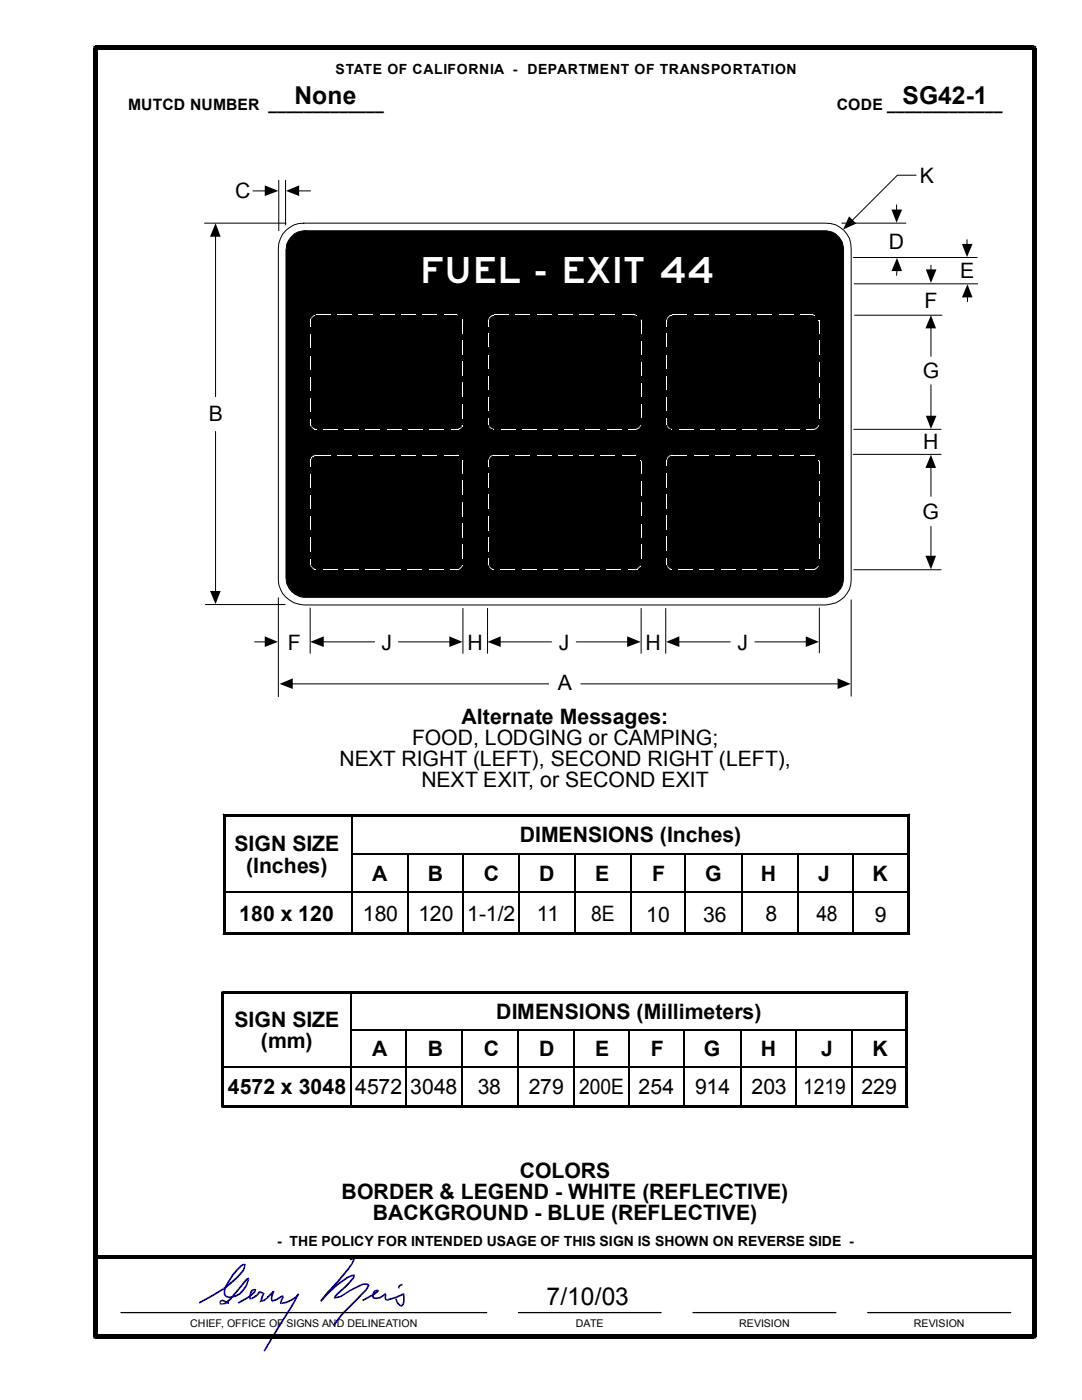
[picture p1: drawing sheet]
<svg xmlns="http://www.w3.org/2000/svg" width="216mm" height="279mm" viewBox="0 0 216 279" stroke-linecap="round" stroke-linejoin="round" font-family="sans-serif">
<g fill="none" stroke="#000" stroke-width=".2">
<path d="M50.5 38.1h2.6M55.6 36v10.1M57 36v8.9M59.5 38.1h2.5M182.8 35h-3.7l-9.1 9M40.8 44.5h16.3M43 47v32.2M168 44.5h12.8M170.3 51.4h24.7M170.5 62.9h17.5M43 86.1v32M170.3 90.7h17.5"/>
<path d="M170.3 85.7h17.5M185.8 93.2v5.9M55.5 119.3v19.7M169.8 119.7v19.2M170.3 113.7h17.5M185.8 105.1v6M41 120.7h15.9M58.3 136.5h51.2M115.9 136.5h51.4"/>
</g>
<g fill="#000">
<path d="M52.8 37l2.7 1.1-2.7 1z" fill-rule="evenodd"/>
<path d="M57.1 38.1l2.6-1.1v2.1z" fill-rule="evenodd"/>
<path d="M43 44.5l1 2.7h-2.1z" fill-rule="evenodd"/>
<path d="M169.4 43.2l1.5 1.4-2.7 1.2z" fill-rule="evenodd"/>
<path d="M185.8 90.8l1 2.6h-2.1z" fill-rule="evenodd"/>
<path d="M41.9 117.9h2.1l-1 2.7z" fill-rule="evenodd"/>
<path d="M184.7 110.9h2.1l-1 2.7z" fill-rule="evenodd"/>
<path d="M55.8 136.5l2.6-1.1v2.1z" fill-rule="evenodd"/>
<path d="M167.1 135.4l2.7 1.1-2.7 1z" fill-rule="evenodd"/>
</g>
<path d="M57.1 46a4.7 4.7 0 0 1 3.5-1.5h104.8a5 5 0 0 1 4.4 4.6v67.1a5.1 5.1 0 0 1-5 4.5h-104.2a5.2 5.2 0 0 1-5.1-5v-66.1a5.1 5.1 0 0 1 1.6-3.6z" fill="#fff"/>
<path d="M57.1 46a4.6 4.6 0 0 1 3.5-1.5h104.2a4.9 4.9 0 0 1 5 5.1v66.1a5.1 5.1 0 0 1-5 5h-104.2a5.2 5.2 0 0 1-5.1-5v-66.1a5.1 5.1 0 0 1 1.6-3.6zM58.8 46.7l.6-.4 1.1-.2h104.4a3.8 3.8 0 0 1 3.4 3.3v66.3a3.8 3.8 0 0 1-3.4 3.5h-104.4a4 4 0 0 1-3.4-3.8v-66a3.8 3.8 0 0 1 1.7-2.7z" fill="none" stroke="#000" stroke-width=".2"/>
<path d="M58.8 46.7l.6-.4 1.1-.2h104.4a3.8 3.8 0 0 1 3.4 3.3v66.3a3.8 3.8 0 0 1-3.4 3.5h-104.4a4 4 0 0 1-3.4-3.8v-66a3.8 3.8 0 0 1 1.7-2.7z" fill="#000"/>
<g fill="#fff">
<path d="M63.2 62.7h2.8v.2h-2.8z"/>
<path d="M67.4 62.7h2.8v.2h-2.8z"/>
<path d="M71.6 62.7h2.8v.2h-2.8z"/>
<path d="M75.9 62.7h2.8v.2h-2.8z"/>
<path d="M80.1 62.7h2.8v.2h-2.8z"/>
<path d="M84.3 62.7h2.8v.2h-2.8z"/>
<path d="M88.6 62.7h2.5v.2h-2.5z"/>
<path d="M91.1 62.7h.2v.2h-.2z"/>
<path d="M91.1 62.7v.2z"/>
<path d="M91.3 62.7v.3z"/>
<path d="M91.3 62.7l-.1 .2z"/>
<path d="M92.2 63.8h.2z"/>
<path d="M92.3 63.7v.2z"/>
<path d="M92.3 63.7l.1 .1h-.2z"/>
<path d="M92.3 63.8h.2v.2h-.2z"/>
<path d="M92.4 63.8h.1l-.2 .1z"/>
<path d="M92.3 64l.2 .1z"/>
<path d="M92.3 64.1h.2v2.4h-.2z"/>
<path d="M92.3 64.1h.2z"/>
<path d="M92.3 67.9h.2v2.9h-.2z"/>
<path d="M92.3 72.1h.2v2.9h-.2z"/>
<path d="M92.3 76.4h.2v2.8h-.2z"/>
<path d="M92.3 80.6h.2v2.9h-.2z"/>
<path d="M92.2 84.8l.2 .1z"/>
<path d="M92.1 84.9l.1-.1 .1 .2-.1 .1z"/>
<path d="M92.2 84.8l.2 .1-.1 .1z"/>
<path d="M92.1 85h.2v.2h-.2z"/>
<path d="M92.1 84.9l.2 .1-.1 .1z"/>
<path d="M92 85.2l.1-.1 .1 .2h-.1z"/>
<path d="M92.1 85.1l.2 .1-.1 .1z"/>
<path d="M91.9 85.3l.1-.1 .1 .1-.1 .1z"/>
<path d="M91.9 85.3l.1 .1-.1 .1z"/>
<path d="M91.8 85.4l.1-.1v.2v.1z"/>
<path d="M91.7 85.4h.2v.2h-.2z"/>
<path d="M91.8 85.4l.1 .2z"/>
<path d="M91.5 85.5l.1-.1 .1 .2-.1 .1z"/>
<path d="M91.6 85.4l.1 .2z"/>
<path d="M91.4 85.6l.1-.1 .1 .2-.1 .1z"/>
<path d="M91.4 85.6h.1v.2h-.1z"/>
<path d="M91.4 85.6l.1 .2z"/>
<path d="M91.3 85.6l.1 .2z"/>
<path d="M91.1 85.6h.2v.2h-.2z"/>
<path d="M89.9 85.6h1.2v.2h-1.2z"/>
<path d="M91.1 85.6v.2z"/>
<path d="M85.7 85.6h2.9v.2h-2.9z"/>
<path d="M81.4 85.6h2.9v.2h-2.9z"/>
<path d="M77.2 85.6h2.9v.2h-2.9z"/>
<path d="M73 85.6h2.9v.2h-2.9z"/>
<path d="M68.7 85.6h2.9v.2h-2.9z"/>
<path d="M64.5 85.6h2.9v.2h-2.9z"/>
<path d="M63.1 85.6l.1 .2z"/>
<path d="M62.9 85.6h.2v.2h-.2z"/>
<path d="M63.1 85.6v.2z"/>
<path d="M62.8 85.6l.1 .2z"/>
<path d="M62.7 85.5l.1 .2z"/>
<path d="M62.8 85.6v.2z"/>
<path d="M62.7 85.4v.3z"/>
<path d="M62.7 85.5v.2z"/>
<path d="M62.5 85.4l.1 .2z"/>
<path d="M62.6 85.4v.2z"/>
<path d="M62.5 85.3v.3z"/>
<path d="M62.5 85.4v.2z"/>
<path d="M62.4 85.3v.2z"/>
<path d="M62.3 85.2v.2z"/>
<path d="M62.2 85.1v.2z"/>
<path d="M62.1 85l.1 .2z"/>
<path d="M62.2 85.1l-.1 .2z"/>
<path d="M62.1 84.8v.3z"/>
<path d="M62.1 84.9v.2z"/>
<path d="M61.9 84.8l.2 .1z"/>
<path d="M61.9 84.9l.2-.1-.1 .2z"/>
<path d="M61.9 84.7l.2 .1z"/>
<path d="M61.9 84.8h.2z"/>
<path d="M61.8 84.6l.2 .1z"/>
<path d="M61.8 84.7h.2z"/>
<path d="M61.8 84.4h.2v.2h-.2z"/>
<path d="M61.8 83.7h.2v.7h-.2z"/>
<path d="M61.8 84.4h.2z"/>
<path d="M61.8 79.4h.2v2.8h-.2z"/>
<path d="M61.8 75.2h.2v2.8h-.2z"/>
<path d="M61.8 71h.2v2.7h-.2z"/>
<path d="M61.8 66.7h.2v2.8h-.2z"/>
<path d="M61.8 64.1h.2v1.2h-.2z"/>
<path d="M61.8 64l.2 .1z"/>
<path d="M61.8 64.1h.2z"/>
<path d="M61.8 63.8h.2v.2h-.2z"/>
<path d="M62 63.7v.2z"/>
<path d="M61.8 63.8h.1l.1 .1z"/>
<path d="M61.9 63.6h.2v.2h-.2z"/>
<path d="M61.9 63.8l.1-.1 .1 .1z"/>
<path d="M62.1 63.4v.3z"/>
<path d="M61.9 63.6l.1-.1 .1 .2z"/>
<path d="M62.1 63.3v.3z"/>
<path d="M62.2 63.2v.3z"/>
<path d="M62.3 63.2v.2z"/>
<path d="M62.4 63.1v.2z"/>
<path d="M62.5 63v.2z"/>
<path d="M62.6 62.9v.3z"/>
<path d="M62.7 62.8v.3z"/>
<path d="M62.7 62.8h.1v.2h-.1z"/>
<path d="M62.7 62.8v.2z"/>
<path d="M98.7 62.7h2.8v.2h-2.8z"/>
<path d="M103 62.7h2.7v.2h-2.7z"/>
<path d="M107.2 62.7h2.8v.2h-2.8z"/>
<path d="M111.4 62.7h2.8v.2h-2.8z"/>
<path d="M115.7 62.7h2.7v.2h-2.7z"/>
<path d="M119.9 62.7h2.8v.2h-2.8z"/>
<path d="M124.1 62.7h2.6v.2h-2.6z"/>
<path d="M126.7 62.7l.2 .1-.1 .2-.2-.1z"/>
<path d="M126.7 62.7l-.1 .2z"/>
<path d="M126.9 62.8l.1 .2z"/>
<path d="M126.9 62.8l-.1 .2z"/>
<path d="M127.8 63.8h.2z"/>
<path d="M127.8 63.8h.2v.2h-.2z"/>
<path d="M127.8 64l.2 .1z"/>
<path d="M127.8 64.1h.2v2.4h-.2z"/>
<path d="M127.8 64.1h.2z"/>
<path d="M127.8 68h.2v2.8h-.2z"/>
<path d="M127.8 72.2h.2v2.8h-.2z"/>
<path d="M127.8 76.5h.2v2.7h-.2z"/>
<path d="M127.8 80.7h.2v2.8h-.2z"/>
<path d="M127.8 84.9h.1z"/>
<path d="M127.8 84.8l.1 .1-.1 .3-.2-.1z"/>
<path d="M127.8 84.8l.1 .1z"/>
<path d="M127.6 85.2h.2l-.3 .1z"/>
<path d="M127.6 85.1l.2 .1z"/>
<path d="M127.3 85.4l.2-.1 .1 .1-.3 .2z"/>
<path d="M127.5 85.3h.2l-.1 .1z"/>
<path d="M127.1 85.5l.2-.1v.2l-.1 .1z"/>
<path d="M127.3 85.4v.2z"/>
<path d="M126.8 85.6l.3-.1 .1 .2-.3 .1z"/>
<path d="M127.1 85.5l.1 .2z"/>
<path d="M126.7 85.6h.2v.2h-.2z"/>
<path d="M126.8 85.6l.1 .2z"/>
<path d="M126.7 85.6v.2z"/>
<path d="M125.4 85.6h1.3v.2h-1.3z"/>
<path d="M121.2 85.6h2.8v.2h-2.8z"/>
<path d="M116.9 85.6h2.8v.2h-2.8z"/>
<path d="M112.7 85.6h2.8v.2h-2.8z"/>
<path d="M108.5 85.6h2.8v.2h-2.8z"/>
<path d="M104.2 85.6h2.8v.2h-2.8z"/>
<path d="M100 85.6h2.8v.2h-2.8z"/>
<path d="M98.5 85.6l.1 .2z"/>
<path d="M98.2 85.5l.3 .2z"/>
<path d="M98.5 85.6v.2z"/>
<path d="M98 85.4l.2 .2z"/>
<path d="M97.9 85.3l.2 .1-.1 .2-.2-.2z"/>
<path d="M98 85.4v.2z"/>
<path d="M97.7 85.1l.2 .2-.1 .1-.2-.1z"/>
<path d="M97.9 85.3l-.1 .1z"/>
<path d="M97.5 84.9l.2 .3z"/>
<path d="M97.6 85.2l.1-.1z"/>
<path d="M97.5 84.7l.1 .2z"/>
<path d="M97.4 84.6l.1 .1z"/>
<path d="M97.4 84.7h.1z"/>
<path d="M97.4 84.4h.1v.2h-.1z"/>
<path d="M97.4 83.5h.1v.9h-.1z"/>
<path d="M97.4 84.4h.1z"/>
<path d="M97.4 79.2h.1v2.8h-.1z"/>
<path d="M97.4 75h.1v2.8h-.1z"/>
<path d="M97.4 70.8h.1v2.8h-.1z"/>
<path d="M97.4 66.5h.1v2.8h-.1z"/>
<path d="M97.4 64.1h.1v1h-.1z"/>
<path d="M97.4 63.8h.1v.3h-.1z"/>
<path d="M97.4 64.1h.1z"/>
<path d="M97.5 63.5v.4z"/>
<path d="M97.4 63.8h.1v.1z"/>
<path d="M97.6 63.3v.4z"/>
<path d="M97.5 63.5l.1 .2z"/>
<path d="M97.8 63.2l.1 .1-.2 .2-.1-.2z"/>
<path d="M97.6 63.3l.1 .2z"/>
<path d="M97.8 63.2l.2-.2 .1 .2-.2 .1z"/>
<path d="M97.8 63.2l.1 .1z"/>
<path d="M98.2 62.8l.1 .2-.2 .2-.1-.2z"/>
<path d="M98 63l.1 .2z"/>
<path d="M98.2 62.8h.3v.2h-.3z"/>
<path d="M98.2 62.8l.1 .2z"/>
<path d="M98.5 62.8l.1 .2z"/>
<path d="M134.3 62.7h2.8v.2h-2.8z"/>
<path d="M138.5 62.7h2.8v.2h-2.8z"/>
<path d="M142.7 62.7h2.8v.2h-2.8z"/>
<path d="M147 62.7h2.8v.2h-2.8z"/>
<path d="M151.2 62.7h2.8v.2h-2.8z"/>
<path d="M155.4 62.7h2.8v.2h-2.8z"/>
<path d="M159.7 62.7h2.5v.2h-2.5z"/>
<path d="M162.2 62.7l.3 .1-.1 .2-.3-.1z"/>
<path d="M162.2 62.7l-.1 .2z"/>
<path d="M162.5 62.8l.1 .2z"/>
<path d="M162.5 62.8l-.1 .2z"/>
<path d="M163.3 63.8l.2 .1z"/>
<path d="M163.3 63.9l.2-.1 .1 .2-.2 .1z"/>
<path d="M163.3 63.9l.2-.1z"/>
<path d="M163.4 64l.2 .1z"/>
<path d="M163.4 64h.2z"/>
<path d="M163.4 64.1h.2v2.5h-.2z"/>
<path d="M163.4 64.1h.2z"/>
<path d="M163.4 68h.2v2.9h-.2z"/>
<path d="M163.4 72.2h.2v2.9h-.2z"/>
<path d="M163.4 76.5h.2v2.8h-.2z"/>
<path d="M163.4 80.7h.2v2.9h-.2z"/>
<path d="M163.3 84.8l.2 .1-.2 .3-.1-.1z"/>
<path d="M163 85.3l.2-.2v.2l-.1 .1z"/>
<path d="M163.2 85.1l.1 .1-.1 .1z"/>
<path d="M162.8 85.4l.2-.1 .1 .1-.2 .2z"/>
<path d="M162.6 85.5l.2-.1 .1 .2-.2 .1z"/>
<path d="M162.8 85.4l.1 .2z"/>
<path d="M162.4 85.6l.2-.1 .1 .2-.2 .1z"/>
<path d="M162.6 85.5l.1 .2z"/>
<path d="M162.3 85.6h.2v.2h-.2z"/>
<path d="M162.4 85.6l.1 .2z"/>
<path d="M162.2 85.6l.1 .2z"/>
<path d="M160.9 85.6h1.3v.2h-1.3z"/>
<path d="M162.2 85.6v.2z"/>
<path d="M156.6 85.6h2.9v.2h-2.9z"/>
<path d="M152.4 85.6h2.9v.2h-2.9z"/>
<path d="M148.2 85.6h2.8v.2h-2.8z"/>
<path d="M143.9 85.6h2.9v.2h-2.9z"/>
<path d="M139.7 85.6h2.9v.2h-2.9z"/>
<path d="M135.5 85.6h2.8v.2h-2.8z"/>
<path d="M134 85.6l.1 .2z"/>
<path d="M133.8 85.5l.2 .2z"/>
<path d="M134 85.6v.2z"/>
<path d="M133.5 85.4l.3 .2z"/>
<path d="M133.4 85.3l.2 .1-.1 .2-.1-.2z"/>
<path d="M133.5 85.4v.2z"/>
<path d="M133.3 85.1l.1 .2-.1 .1-.1-.1z"/>
<path d="M133.1 84.9l.2 .3z"/>
<path d="M133.2 85.2l.1-.1z"/>
<path d="M133 84.7l.2 .2z"/>
<path d="M132.9 84.6l.2 .1z"/>
<path d="M132.9 84.7h.2z"/>
<path d="M132.9 84.4h.2v.2h-.2z"/>
<path d="M132.9 83.5h.2v.9h-.2z"/>
<path d="M132.9 84.4h.2z"/>
<path d="M132.9 79.2h.2v2.8h-.2z"/>
<path d="M132.9 75h.2v2.8h-.2z"/>
<path d="M132.9 70.8h.2v2.8h-.2z"/>
<path d="M132.9 66.5h.2v2.8h-.2z"/>
<path d="M132.9 64.1h.2v1h-.2z"/>
<path d="M132.9 63.8h.2v.3h-.2z"/>
<path d="M132.9 64.1h.2z"/>
<path d="M133.1 63.5v.4z"/>
<path d="M132.9 63.8h.1l.1 .1z"/>
<path d="M133.2 63.3v.4z"/>
<path d="M133.1 63.5l.1 .2z"/>
<path d="M133.3 63.2l.1 .1-.1 .2-.1-.2z"/>
<path d="M133.2 63.3l.1 .2z"/>
<path d="M133.5 63l.1 .2-.2 .1-.1-.1z"/>
<path d="M133.5 63l.3-.2 .1 .2-.3 .2z"/>
<path d="M133.5 63l.1 .2z"/>
<path d="M133.8 62.8h.2v.2h-.2z"/>
<path d="M133.8 62.8l.1 .2z"/>
<path d="M134.1 62.7v.3z"/>
<path d="M134 62.8l.1 .2z"/>
<path d="M63.2 90.8h2.8v.1h-2.8z"/>
<path d="M67.4 90.8h2.8v.1h-2.8z"/>
<path d="M71.6 90.8h2.8v.1h-2.8z"/>
<path d="M75.9 90.8h2.8v.1h-2.8z"/>
<path d="M80.1 90.8h2.8v.1h-2.8z"/>
<path d="M84.3 90.8h2.8v.1h-2.8z"/>
<path d="M88.6 90.8h2.5v.1h-2.5z"/>
<path d="M91.1 90.8l.1 .1z"/>
<path d="M91.1 90.8v.1z"/>
<path d="M91.2 90.8h.2v.1h-.2z"/>
<path d="M91.4 90.8v.1z"/>
<path d="M92.2 91.9h.3z"/>
<path d="M92.3 91.9h.2z"/>
<path d="M92.3 91.9h.2v.2h-.2z"/>
<path d="M92.3 92.1h.2v2.5h-.2z"/>
<path d="M92.3 92.1h.2z"/>
<path d="M92.3 95.9h.2v2.9h-.2z"/>
<path d="M92.3 100.2h.2v2.8h-.2z"/>
<path d="M92.3 104.4h.2v2.9h-.2z"/>
<path d="M92.3 108.6h.2v2.9h-.2z"/>
<path d="M92.2 112.9h.2z"/>
<path d="M92 113l.2-.1 .1 .1-.2 .2z"/>
<path d="M92.2 112.9h.2l-.1 .1z"/>
<path d="M92 113.1h.2l-.3 .2z"/>
<path d="M92 113l.2 .1-.1 .1z"/>
<path d="M91.7 113.4l.2-.2 .1 .2-.2 .1z"/>
<path d="M91.9 113.2l.2 .1-.1 .1z"/>
<path d="M91.5 113.5l.2-.1 .1 .1-.2 .2z"/>
<path d="M91.7 113.4l.1 .1z"/>
<path d="M91.4 113.5h.2v.2h-.2z"/>
<path d="M91.5 113.5l.1 .2z"/>
<path d="M91.1 113.6l.2-.1 .1 .2-.2 .1z"/>
<path d="M91.3 113.5l.1 .2z"/>
<path d="M91.1 113.6l.1 .2z"/>
<path d="M89.8 113.6h1.3v.2h-1.3z"/>
<path d="M91.1 113.6v.2z"/>
<path d="M85.6 113.6h2.9v.2h-2.9z"/>
<path d="M81.4 113.6h2.8v.2h-2.8z"/>
<path d="M77.1 113.6h2.9v.2h-2.9z"/>
<path d="M72.9 113.6h2.9v.2h-2.9z"/>
<path d="M68.7 113.6h2.8v.2h-2.8z"/>
<path d="M64.4 113.6h2.9v.2h-2.9z"/>
<path d="M62.9 113.5l.2 .2z"/>
<path d="M62.7 113.5h.2v.2h-.2z"/>
<path d="M62.9 113.5v.2z"/>
<path d="M62.6 113.4l.1 .1v.2l-.2-.2z"/>
<path d="M62.7 113.5v.2z"/>
<path d="M62.3 113.2l.3 .2-.1 .1-.3-.1z"/>
<path d="M62.6 113.4l-.1 .1z"/>
<path d="M62.1 113.1l.2 .2z"/>
<path d="M62.2 113.3l.1-.1z"/>
<path d="M62.1 112.9l.1 .1-.1 .2-.1-.2z"/>
<path d="M62.2 113l-.1 .2z"/>
<path d="M61.9 112.7l.2 .2z"/>
<path d="M62 112.9h.1z"/>
<path d="M61.8 112.5h.2v.2h-.2z"/>
<path d="M61.8 112.7h.2z"/>
<path d="M61.8 112.4l.2 .1z"/>
<path d="M61.8 111.5h.2v.9h-.2z"/>
<path d="M61.8 112.4h.2z"/>
<path d="M61.8 107.3h.2v2.8h-.2z"/>
<path d="M61.8 103h.2v2.8h-.2z"/>
<path d="M61.8 98.8h.2v2.8h-.2z"/>
<path d="M61.8 94.6h.2v2.8h-.2z"/>
<path d="M61.8 92.1h.2v1h-.2z"/>
<path d="M61.8 91.9h.2v.2h-.2z"/>
<path d="M61.8 92.1h.2z"/>
<path d="M61.8 91.9h.2z"/>
<path d="M62 91.6v.3z"/>
<path d="M61.8 91.9l.1-.1 .1 .1z"/>
<path d="M61.9 91.6l.2 .1z"/>
<path d="M61.9 91.7l.1-.1 .1 .2z"/>
<path d="M62.1 91.4v.3z"/>
<path d="M61.9 91.6l.1-.1 .1 .2z"/>
<path d="M62.1 91.3v.3z"/>
<path d="M62.1 91.4v.2z"/>
<path d="M62.1 91.3l.1 .1z"/>
<path d="M62.1 91.4v-.1l.1 .1z"/>
<path d="M62.2 91.1v.3z"/>
<path d="M62.1 91.3v-.1l.1 .2z"/>
<path d="M62.3 91v.3z"/>
<path d="M62.3 91l.2-.1-.2 .3z"/>
<path d="M62.3 91l.1 .2z"/>
<path d="M62.5 90.9l.1 .2z"/>
<path d="M62.5 90.9v.2z"/>
<path d="M62.7 90.8v.3z"/>
<path d="M62.6 90.9l.1 .2z"/>
<path d="M62.7 90.8h.1l-.1 .2z"/>
<path d="M62.7 90.8v.2z"/>
<path d="M62.8 90.8l.1 .1z"/>
<path d="M62.8 90.8v.1z"/>
<path d="M98.7 90.8h2.8v.1h-2.8z"/>
<path d="M103 90.8h2.7v.1h-2.7z"/>
<path d="M107.2 90.8h2.8v.1h-2.8z"/>
<path d="M111.4 90.8h2.8v.1h-2.8z"/>
<path d="M115.7 90.8h2.7v.1h-2.7z"/>
<path d="M119.9 90.8h2.8v.1h-2.8z"/>
<path d="M124.1 90.8h2.6v.1h-2.6z"/>
<path d="M126.7 90.8h.2v.1h-.2z"/>
<path d="M126.7 90.8v.1z"/>
<path d="M126.9 90.8l-.1 .1z"/>
<path d="M127.8 91.8l.1 .1z"/>
<path d="M127.8 91.8v.2z"/>
<path d="M127.8 91.9h.1z"/>
<path d="M127.8 91.9h.2v.2h-.2z"/>
<path d="M127.9 91.9h.1l-.2 .1z"/>
<path d="M127.8 92.1h.2v2.5h-.2z"/>
<path d="M127.8 92.1h.2z"/>
<path d="M127.8 96h.2v2.8h-.2z"/>
<path d="M127.8 100.2h.2v2.8h-.2z"/>
<path d="M127.8 104.5h.2v2.8h-.2z"/>
<path d="M127.8 108.7h.2v2.8h-.2z"/>
<path d="M127.8 112.9l.1 .1z"/>
<path d="M127.6 113l.2-.1v.1l-.1 .2z"/>
<path d="M127.8 112.9l.1 .1h-.1z"/>
<path d="M127.4 113.2l.2-.2 .1 .2-.2 .2z"/>
<path d="M127.3 113.4l.1-.2 .1 .2-.2 .1z"/>
<path d="M127.1 113.5l.2-.1v.1l-.1 .2z"/>
<path d="M126.9 113.5h.3v.2h-.3z"/>
<path d="M127.1 113.5l.1 .2z"/>
<path d="M126.7 113.6l.1-.1 .1 .2-.2 .1z"/>
<path d="M126.8 113.5l.1 .2z"/>
<path d="M126.7 113.6v.2z"/>
<path d="M125.3 113.6h1.4v.2h-1.4z"/>
<path d="M121.1 113.6h2.9v.2h-2.9z"/>
<path d="M116.8 113.6h2.9v.2h-2.9z"/>
<path d="M112.6 113.6h2.9v.2h-2.9z"/>
<path d="M108.4 113.6h2.9v.2h-2.9z"/>
<path d="M104.1 113.6h2.9v.2h-2.9z"/>
<path d="M99.9 113.6h2.9v.2h-2.9z"/>
<path d="M98.5 113.5l.1 .1z"/>
<path d="M98.2 113.5h.3v.2h-.3z"/>
<path d="M98.5 113.5v.2z"/>
<path d="M98 113.4l.3 .1-.1 .2-.2-.2z"/>
<path d="M98.2 113.5v.2z"/>
<path d="M97.9 113.2l.1 .2v.1l-.2-.1z"/>
<path d="M98 113.4v.1z"/>
<path d="M97.7 113l.2 .2-.1 .2-.2-.2z"/>
<path d="M97.5 112.9l.2 .2z"/>
<path d="M97.6 113.1l.1-.1z"/>
<path d="M97.5 112.7l.1 .2z"/>
<path d="M97.4 112.5h.1v.2h-.1z"/>
<path d="M97.4 112.7h.1z"/>
<path d="M97.4 112.4l.1 .1z"/>
<path d="M97.4 111.4h.1v1h-.1z"/>
<path d="M97.4 112.4h.1z"/>
<path d="M97.4 107.2h.1v2.9h-.1z"/>
<path d="M97.4 103h.1v2.8h-.1z"/>
<path d="M97.4 98.7h.1v2.9h-.1z"/>
<path d="M97.4 94.5h.1v2.9h-.1z"/>
<path d="M97.4 92.1h.1v1h-.1z"/>
<path d="M97.4 91.9h.1v.2h-.1z"/>
<path d="M97.4 92.1h.1z"/>
<path d="M97.5 91.5v.4z"/>
<path d="M97.4 91.9l.1-.1v.1z"/>
<path d="M97.6 91.3v.4z"/>
<path d="M97.8 91.1l.1 .2-.2 .1-.1-.1z"/>
<path d="M97.6 91.3l.1 .1z"/>
<path d="M98 90.9v.2l-.1 .2-.1-.2z"/>
<path d="M98 90.9l.2-.1v.2l-.2 .1z"/>
<path d="M98 90.9v.2z"/>
<path d="M98.2 90.8h.3v.1l-.3 .1z"/>
<path d="M98.5 90.8l.1 .1z"/>
<path d="M98.5 90.8v.1z"/>
<path d="M134.3 90.8h2.8v.1h-2.8z"/>
<path d="M138.5 90.8h2.8v.1h-2.8z"/>
<path d="M142.7 90.8h2.8v.1h-2.8z"/>
<path d="M147 90.8h2.8v.1h-2.8z"/>
<path d="M151.2 90.8h2.8v.1h-2.8z"/>
<path d="M155.4 90.8h2.8v.1h-2.8z"/>
<path d="M159.7 90.8h2.5v.1h-2.5z"/>
<path d="M162.2 90.8h.3v.1h-.3z"/>
<path d="M162.2 90.8v.1z"/>
<path d="M162.5 90.8l-.1 .1z"/>
<path d="M163.3 91.9h.2z"/>
<path d="M163.3 92l.2-.1 .1 .2-.2 .1z"/>
<path d="M163.4 92.1h.2v2.6h-.2z"/>
<path d="M163.4 92.1h.2z"/>
<path d="M163.4 96h.2v2.9h-.2z"/>
<path d="M163.4 100.2h.2v2.9h-.2z"/>
<path d="M163.4 104.5h.2v2.9h-.2z"/>
<path d="M163.4 108.7h.2v2.9h-.2z"/>
<path d="M163.2 112.9h.2l-.2 .2z"/>
<path d="M163 113.2l.2-.2v.2l-.1 .2z"/>
<path d="M163.2 113l.1 .1-.1 .1z"/>
<path d="M162.8 113.4l.2-.2 .1 .2-.2 .1z"/>
<path d="M162.6 113.5l.2-.1 .1 .1-.3 .2z"/>
<path d="M162.8 113.4l.1 .1z"/>
<path d="M162.5 113.5h.1v.2h-.1z"/>
<path d="M162.6 113.5v.2z"/>
<path d="M162.2 113.6l.2-.1 .1 .2-.2 .1z"/>
<path d="M162.4 113.5l.1 .2z"/>
<path d="M162.2 113.6l.1 .2z"/>
<path d="M160.8 113.6h1.4v.2h-1.4z"/>
<path d="M162.2 113.6v.2z"/>
<path d="M156.5 113.6h2.9v.2h-2.9z"/>
<path d="M152.3 113.6h2.9v.2h-2.9z"/>
<path d="M148.1 113.6h2.9v.2h-2.9z"/>
<path d="M143.8 113.6h2.9v.2h-2.9z"/>
<path d="M139.6 113.6h2.9v.2h-2.9z"/>
<path d="M135.4 113.6h2.9v.2h-2.9z"/>
<path d="M133.8 113.5h.2v.2h-.2z"/>
<path d="M133.6 113.4l.3 .1-.1 .2-.3-.2z"/>
<path d="M133.8 113.5v.2z"/>
<path d="M133.4 113.2l.2 .2-.1 .1-.1-.1z"/>
<path d="M133.6 113.4l-.1 .1z"/>
<path d="M133.3 113l.1 .2-.1 .2-.1-.2z"/>
<path d="M133.1 112.9l.2 .2z"/>
<path d="M133.2 113.1l.1-.1z"/>
<path d="M133 112.7l.2 .2z"/>
<path d="M132.9 112.5h.2v.2h-.2z"/>
<path d="M132.9 112.7h.2z"/>
<path d="M132.9 112.4l.2 .1z"/>
<path d="M132.9 111.3h.2v1.1h-.2z"/>
<path d="M132.9 112.4h.2z"/>
<path d="M132.9 107.1h.2v2.9h-.2z"/>
<path d="M132.9 102.9h.2v2.8h-.2z"/>
<path d="M132.9 98.6h.2v2.9h-.2z"/>
<path d="M132.9 94.4h.2v2.9h-.2z"/>
<path d="M132.9 92.1h.2v.9h-.2z"/>
<path d="M132.9 91.9h.2v.2h-.2z"/>
<path d="M132.9 92.1h.2z"/>
<path d="M133.1 91.5v.4z"/>
<path d="M132.9 91.9l.1-.1 .1 .1z"/>
<path d="M133.2 91.3v.4z"/>
<path d="M133.3 91.1l.1 .2-.1 .1-.1-.1z"/>
<path d="M133.2 91.3l.1 .1z"/>
<path d="M133.5 90.9l.1 .2-.2 .2-.1-.2z"/>
<path d="M133.5 90.9l.3-.1v.2l-.3 .1z"/>
<path d="M133.5 90.9l.1 .2z"/>
<path d="M133.8 90.8h.2v.1l-.2 .1z"/>
<path d="M134 90.8l.1 .1z"/>
<path d="M134 90.8v.1z"/>
<path d="M134.1 90.8l.1 .1z"/>
<path d="M134.1 90.8v.1z"/>
</g>
<g fill="none" stroke="#000" stroke-width=".2">
<path d="M170.4 56.6h24.7M178.9 40.9v1.1M179 53.9l-.1 1M185.8 52.9v1M193 47.8v1.1M193 59.2v1M185.8 65.4v5.7M185.8 76.8v6.3M50.8 128.1h2.2M61.9 121.3v9.1M64.4 128.1h10.4M79.5 128.1h10.3"/>
<path d="M92.4 121.4v9M97.3 121.4v9M99.7 128.1h10.4M115 128.1h10.3M127.9 121.4v9M132.8 121.4v9M135.4 128.1h10.3M150.6 128.1h10.4M163.5 121.3v9"/>
</g>
<g fill="#000">
<path d="M177.9 41.8h2.1l-1.1 2.6z" fill-rule="evenodd"/>
<path d="M179 51.5l1 2.6h-2.1z" fill-rule="evenodd"/>
<path d="M184.7 53.8h2.2l-1.1 2.7z" fill-rule="evenodd"/>
<path d="M191.9 48.7h2.2l-1.1 2.6z" fill-rule="evenodd"/>
<path d="M193 56.7l1.1 2.7h-2.2z" fill-rule="evenodd"/>
<path d="M185.8 62.9l1 2.6h-2.1z" fill-rule="evenodd"/>
<path d="M184.7 83h2.2l-1.1 2.6z" fill-rule="evenodd"/>
<path d="M52.8 127l2.7 1.1-2.7 1z" fill-rule="evenodd"/>
<path d="M61.9 128.1l2.7-1.1v2.1z" fill-rule="evenodd"/>
<path d="M89.7 127l2.6 1.1-2.6 1z" fill-rule="evenodd"/>
<path d="M97.3 128.1l2.6-1.1v2.1z" fill-rule="evenodd"/>
<path d="M125.1 127l2.7 1.1-2.7 1z" fill-rule="evenodd"/>
<path d="M132.9 128.1l2.7-1.1v2.1z" fill-rule="evenodd"/>
<path d="M160.8 127l2.6 1.1-2.6 1z" fill-rule="evenodd"/>
</g>
<path d="M44.2 197.8h.2v.6l.4-.4h-.6zM44.4 197.8h136.5v.6h-136.5zM44.5 186.3h.5l-.3-.3v.6h-.2zM180.9 197.8h.4v.2h-.6l.2 .4zM44.2 198h.6v22.8h-.6zM44.4 220.6h136.5v.5h-136.5zM44.2 220.8h.6l-.4-.2v.5h-.2zM180.7 198h.6v22.8h-.6zM180.9 220.6l-.2 .2h.6v.3h-.4z" fill="#000"/>
<g fill="none" stroke="#000" stroke-width=".34">
<path d="M81.4 170.5v15.6M92.5 170.5v15.6M103.6 170.5v15.5M114.7 170.5v15.6M125.8 170.6v15.4M136.7 170.5v15.5M148.1 170.5v15.5M159.2 170.5v15.6M170.3 170.5v15.5M70 198v22.6M44.4 213h136.6M70 205.5h110.8"/>
<path d="M81.1 205.6v15.1M92.2 205.6v15.1M103.4 205.5v15.1M114.5 205.6v15.1M125.6 205.6v15M136.5 205.5v15.2M147.8 205.5v15.1M158.9 205.6v15.1M170 205.6v15"/>
</g>
<g fill="#09008b">
<path d="M39.7 259.8l4.8-2.8 .3 .3-5 2.9z"/>
<path d="M48.8 252.3h.2l-.3 1.4a17.8 17.8 0 0 1-3.9 3.6l-.3-.3a17.8 17.8 0 0 0 3.9-3.6z"/>
<path d="M44.5 257l.3 .3z"/>
<path d="M47.9 252.6l.5-.4h.5v.3h-.2a10.3 10.3 0 0 0-3.7 5.1v.8l-.3 .1-.1-.9a11.7 11.7 0 0 1 3.3-5z"/>
<path d="M48.8 252.3h.2l-.1-.1v.3z"/>
<path d="M45 258.3l.2 .3a2.82 2.82 0 0 0 3.2-1.3l.6-.8 .4-1.2 .3 .1a4.6 4.6 0 0 1-3.3 3.6l-.7 .1-.6-.2-.4-.3z"/>
<path d="M44.7 258.5l.3-.2v.1z"/>
<path d="M49.1 255.2l.5-.3 .2 .5h-.4l.2-.2-.2 .2-1.6 1.9-.2-.3z"/>
<path d="M49.4 255.3l.4 .1h-.1z"/>
<path d="M44.5 260.1l.3-.1 1.1-.9 1.7-2.1 .2 .3-1.7 2-.7 .7-.8 .4z"/>
<path d="M47.6 257l.2 .3z"/>
<path d="M43.9 259.5l.5-.2v.4l-.4 .1 .1 .3h.4v.2h-.6l-.1-.5z"/>
<path d="M44.5 260.1l.1 .2z"/>
<path d="M44.4 259.3l1.3 .6-.1 .4-1.2-.6z"/>
<path d="M44.4 259.3v.4z"/>
<path d="M70.4 251.4l.4 .1-1.2 1.9-5.4 6.4-.3-.3 5.4-6.3 .8-1.1z"/>
<path d="M70.4 251.4l.4 .1z"/>
<path d="M65.2 258.1l1.9-1.8 2.1-1.5 1.4-.5v.4l-.4 .1a18 18 0 0 0-6 5l-.3-.3z"/>
<path d="M63.9 259.5l.3 .3z"/>
<path d="M70.4 254.5h.4v.4a17.2 17.2 0 0 1-3.4 3.5l-.4 .6h-.4l.1-.3 .4-.6 2.9-2.7 .4-.6z"/>
<path d="M70.6 254.3h.2v.2h-.4l.2 .2z"/>
<path d="M66.8 258.8l1.2-.2 1.7-1.1 1.9-1 .9-.4h.8v.4h-.8l-.8 .3-1.8 .9-1.7 1.1-1.4 .4z"/>
<path d="M66.8 258.8v.4h-.2v-.2h.4z"/>
<path d="M73.3 256.1l-.1 .4z"/>
<path d="M72.2 259.4l2.5-1.3 .7-.6 .1 .1h-.2v-.2h.2l.1 .3-.7 .6-2.4 1.4z"/>
<path d="M74.5 257.7l.6-.3 .3 .2a.93 .93 0 0 0-.8 1.2l.6 .1v.3l-.9-.1v-.8z"/>
<path d="M75.1 257.4h.2l.1 .2z"/>
<path d="M75.2 258.9l.5-.1 1-.7 .3 .3-1.2 .8h-.6z"/>
<path d="M75.2 258.9v.3z"/>
<path d="M77 258.1l.1 .3-.1 .8h.3l-.1 .4-.4-.2-.1-1z"/>
<path d="M76.7 258.1l.2-.1 .1 .1-.3 .3h.3z"/>
<path d="M77.3 259.2l1.7-.5 1.5-.6 .1 .3-1.5 .7-1.7 .5z"/>
<path d="M77.3 259.2l.1 .4h-.2z"/>
<path d="M80.5 258.1l.1-.1 .1 .2-.4 .1 .3 .1z"/>
<path d="M79.5 256.5l.3 .2-.1 .5-.3-.2z"/>
<path d="M79.5 256.5l.8-.3v.3l-.5 .3z"/>
<path d="M79.5 256.5l.3 .3z"/>
<path d="M47.4 259.9l2.2-1.2 .3 .2-2.2 1.3z"/>
<path d="M50.7 257.5l.3-.3 .1 .1-.1 .6-1.1 1-.3-.2 1.3-1.2z"/>
<path d="M49.6 258.7l.3 .2z"/>
<path d="M50 257.6l.8-.4 .2 .3-.4 .1a1.78 1.78 0 0 0-.6 1.5l.1-.1-.1 .3h-.2v-1.1z"/>
<path d="M50.8 257.2l.2 .3h-.3l.3-.3z"/>
<path d="M50.1 259l1.1-.7 .3 .3-1.3 .7z"/>
<path d="M50.1 259l.1 .3h-.2z"/>
<path d="M51.6 257.7l.3 .3-.4 .6-.3-.3z"/>
<path d="M51.2 258.3l.3 .3z"/>
<path d="M51.8 257.6l.7 .3-.1 .3-.7-.2z"/>
<path d="M51.6 257.7l.2-.1-.1 .4h.2z"/>
<path d="M52.6 258l.2 .1-.6 1.6-.3-.1 .6-1.5-.2 .1z"/>
<path d="M52.5 257.9l.1 .1-.3 .2z"/>
<path d="M52.1 259.5l.6-.2 .7-.6 .1 .4-.8 .6-.5 .1z"/>
<path d="M51.9 259.6l.3 .1-.1-.2 .1 .3-.5 .1z"/>
<path d="M54.4 257.6l.3 .3-1.2 1.2-.2-.3z"/>
<path d="M53.3 258.8l.1-.1 .1 .4z"/>
<path d="M54.4 257.6l.4 .1-.4 1.5 .1 .3-.2 .3-.3-.6z"/>
<path d="M54.4 257.6l.4 .1-.4-.1 .3 .3z"/>
<path d="M54.4 259.4l2-.9 .1 .3-1.2 .7-.8 .3z"/>
<path d="M54.4 259.4l.1 .4h-.1z"/>
<path d="M56.2 258.7h.4v.2l-.5 1v.4l-.2-.1v-.4l.4-.9z"/>
<path d="M56.4 258.5l.2 .2h-.4l.3 .1z"/>
<path d="M56.2 259.9a5 5 0 0 0 3.2-1.8l.3 .3a5.5 5.5 0 0 1-3.5 1.9z"/>
<path d="M56.2 259.9l-.1 .4z"/>
<path d="M59.4 258.1l.3 .3z"/>
</g>
<path d="M44.4 162.4h.3v.6l.3-.4h-.6zM44.7 162.4h136.6v.6h-136.6zM181.3 162.4h.3v.2h-.6l.3 .4zM44.4 162.6h.6v23.7h-.6zM44.7 186h136.6v.6h-136.6zM181 162.6h.6v23.7h-.6zM181.3 186l-.3 .3h.6v.3h-.3z" fill="#000"/>
<path d="M44.8 178h136.5M70.3 170.4h110.9M70.3 162.7v23.3" fill="none" stroke="#000" stroke-width=".34"/>
<g fill="#09008b">
<path d="M69.8 251.3l.6-.3 .4 .1v.4h-.4v-.4l.1 .2-.5 .2z"/>
<path d="M73.3 256.1l.4 .4-.5 1-2.1 2.2a30.5 30.5 0 0 0-4.4 4.9l-.2-.2a22.9 22.9 0 0 1 4.4-5l2.1-2.2 .4-.7h-.2z"/>
<path d="M80.3 258.3l.4-.1a2.47 2.47 0 0 1-.5 2.6l-.3-.3a1.98 1.98 0 0 0 .4-2.2z"/>
<path d="M78.8 259.2l.3-.1 .3 .7 .8 .7-.2 .3-.8-.7z"/>
<path d="M79.9 260.5h.3l-.2 .3 .1 .1 .1-.1z"/>
<path d="M59.4 258.1l.3 .2-1.3 2.4-5.6 9-.2-.1z"/>
</g>
<path d="M18.6 9.1h.4v.9l.5-.4h-.9zM19 9.1h187.3v.9h-187.3zM206.3 9.1h.5v.5h-.9l.4 .4zM19 250.5h187.3v.7h-187.3zM18.6 9.6h.9v257.1h-.9zM19 266.3h187.3v.8h-187.3zM18.6 266.7h.9l-.5-.4v.8h-.4zM205.9 9.6h.9v257.1h-.9zM206.3 266.3l-.4 .4h.9v.4h-.5z" fill="#000"/>
<path d="M24.1 262h73M103.5 262h28.4M138.3 262h28.5M173.1 262h28.6" fill="none" stroke="#000" stroke-width=".25"/>
<text font-size="7.8" fill="#fff" x="83.9" y="56.6">FUEL - EXIT 44</text>
<g font-size="4.9">
<text x="58.8" y="20.7">None</text>
<text x="180.1" y="20.7">SG42-1</text>
<text x="109.1" y="260.4">7/10/03</text>
</g>
<g font-size="4.2">
<text x="46.9" y="39.5">C</text>
<text x="183.6" y="36.6">K</text>
<text x="177.4" y="49.6">D</text>
<text x="191.6" y="55.5">E</text>
<text x="184.5" y="61.4">F</text>
<text x="184.1" y="75.5">G</text>
<text x="41.7" y="84">B</text>
<text x="184.2" y="89.6">H</text>
<text x="184.1" y="103.6">G</text>
<text x="57.4" y="129.7">F</text>
<text x="76.1" y="129.6">J</text>
<text x="93.3" y="129.7">H</text>
<text x="111.5" y="129.6">J</text>
<text x="128.8" y="129.8">H</text>
<text x="147.2" y="129.6">J</text>
<text x="111.3" y="137.7">A</text>
<text x="82.2" y="148.7">FOOD, LODGING or CAMPING;</text>
<text x="92.1" y="144.4">Alternate Messages:</text>
<text x="67.7" y="152.9">NEXT RIGHT (LEFT), SECOND RIGHT (LEFT),</text>
<text x="84.1" y="157.1">NEXT EXIT, or SECOND EXIT</text>
<text x="46.8" y="169.9">SIGN SIZE</text>
<text x="103.7" y="168.1">DIMENSIONS (Inches)</text>
<text x="49.1" y="174.2">(Inches)</text>
<text x="74.3" y="175.8">A</text>
<text x="85.3" y="175.8">B</text>
<text x="96.5" y="175.8">C</text>
<text x="107.6" y="175.9">D</text>
<text x="118.8" y="175.9">E</text>
<text x="130.1" y="175.9">F</text>
<text x="140.7" y="175.9">G</text>
<text x="151.8" y="175.8">H</text>
<text x="163.2" y="175.9">J</text>
<text x="174.1" y="175.9">K</text>
<text x="47.8" y="183.7">180 x 120</text>
<text x="72.4" y="183.8">180</text>
<text x="83.5" y="183.8">120</text>
<text x="93.2" y="183.8">1-1/2</text>
<text x="107.1" y="183.8">11</text>
<text x="117.9" y="183.9">8E</text>
<text x="128.9" y="184">10</text>
<text x="140.3" y="184">36</text>
<text x="152.7" y="183.7">8</text>
<text x="162.9" y="183.9">48</text>
<text x="174.6" y="184">9</text>
<text x="99" y="203.5">DIMENSIONS (Millimeters)</text>
<text x="46.8" y="205">SIGN SIZE</text>
<text x="52.1" y="209.2">(mm)</text>
<text x="74.3" y="210.7">A</text>
<text x="85.3" y="210.7">B</text>
<text x="96.5" y="210.7">C</text>
<text x="107.6" y="210.7">D</text>
<text x="118.8" y="210.7">E</text>
<text x="129.9" y="210.7">F</text>
<text x="140.5" y="210.7">G</text>
<text x="151.8" y="210.7">H</text>
<text x="163.8" y="210.7">J</text>
<text x="174.1" y="210.7">K</text>
<text x="45.5" y="218.4">4572 x 3048</text>
<text x="70.9" y="218.4">4572</text>
<text x="81.9" y="218.4">3048</text>
<text x="95.3" y="218.4">38</text>
<text x="105.5" y="218.4">279</text>
<text x="115.6" y="218.4">200E</text>
<text x="127.4" y="218.3">254</text>
<text x="138.7" y="218.4">914</text>
<text x="149.9" y="218.4">203</text>
<text x="160.3" y="218.3">1219</text>
<text x="171.9" y="218.4">229</text>
<text x="68.2" y="239.3">BORDER &amp; LEGEND - WHITE (REFLECTIVE)</text>
<text x="103.7" y="235">COLORS</text>
<text x="74.4" y="243.5">BACKGROUND - BLUE (REFLECTIVE)</text>
</g>
<g font-size="3.1">
<text x="25.6" y="21.9">MUTCD NUMBER _____________</text>
<text x="167" y="21.9">CODE _____________</text>
</g>
<g font-size="2.8">
<text x="67" y="14.7">STATE OF CALIFORNIA - DEPARTMENT OF TRANSPORTATION</text>
<text x="55.3" y="248.6">- THE POLICY FOR INTENDED USAGE OF THIS SIGN IS SHOWN ON REVERSE SIDE -</text>
</g>
<g font-size="2.1">
<text x="37.9" y="264.8">CHIEF, OFFICE OF SIGNS AND DELINEATION</text>
<text x="114.9" y="264.8">DATE</text>
<text x="147.5" y="264.8">REVISION</text>
<text x="182.4" y="264.8">REVISION</text>
</g>
</svg>
